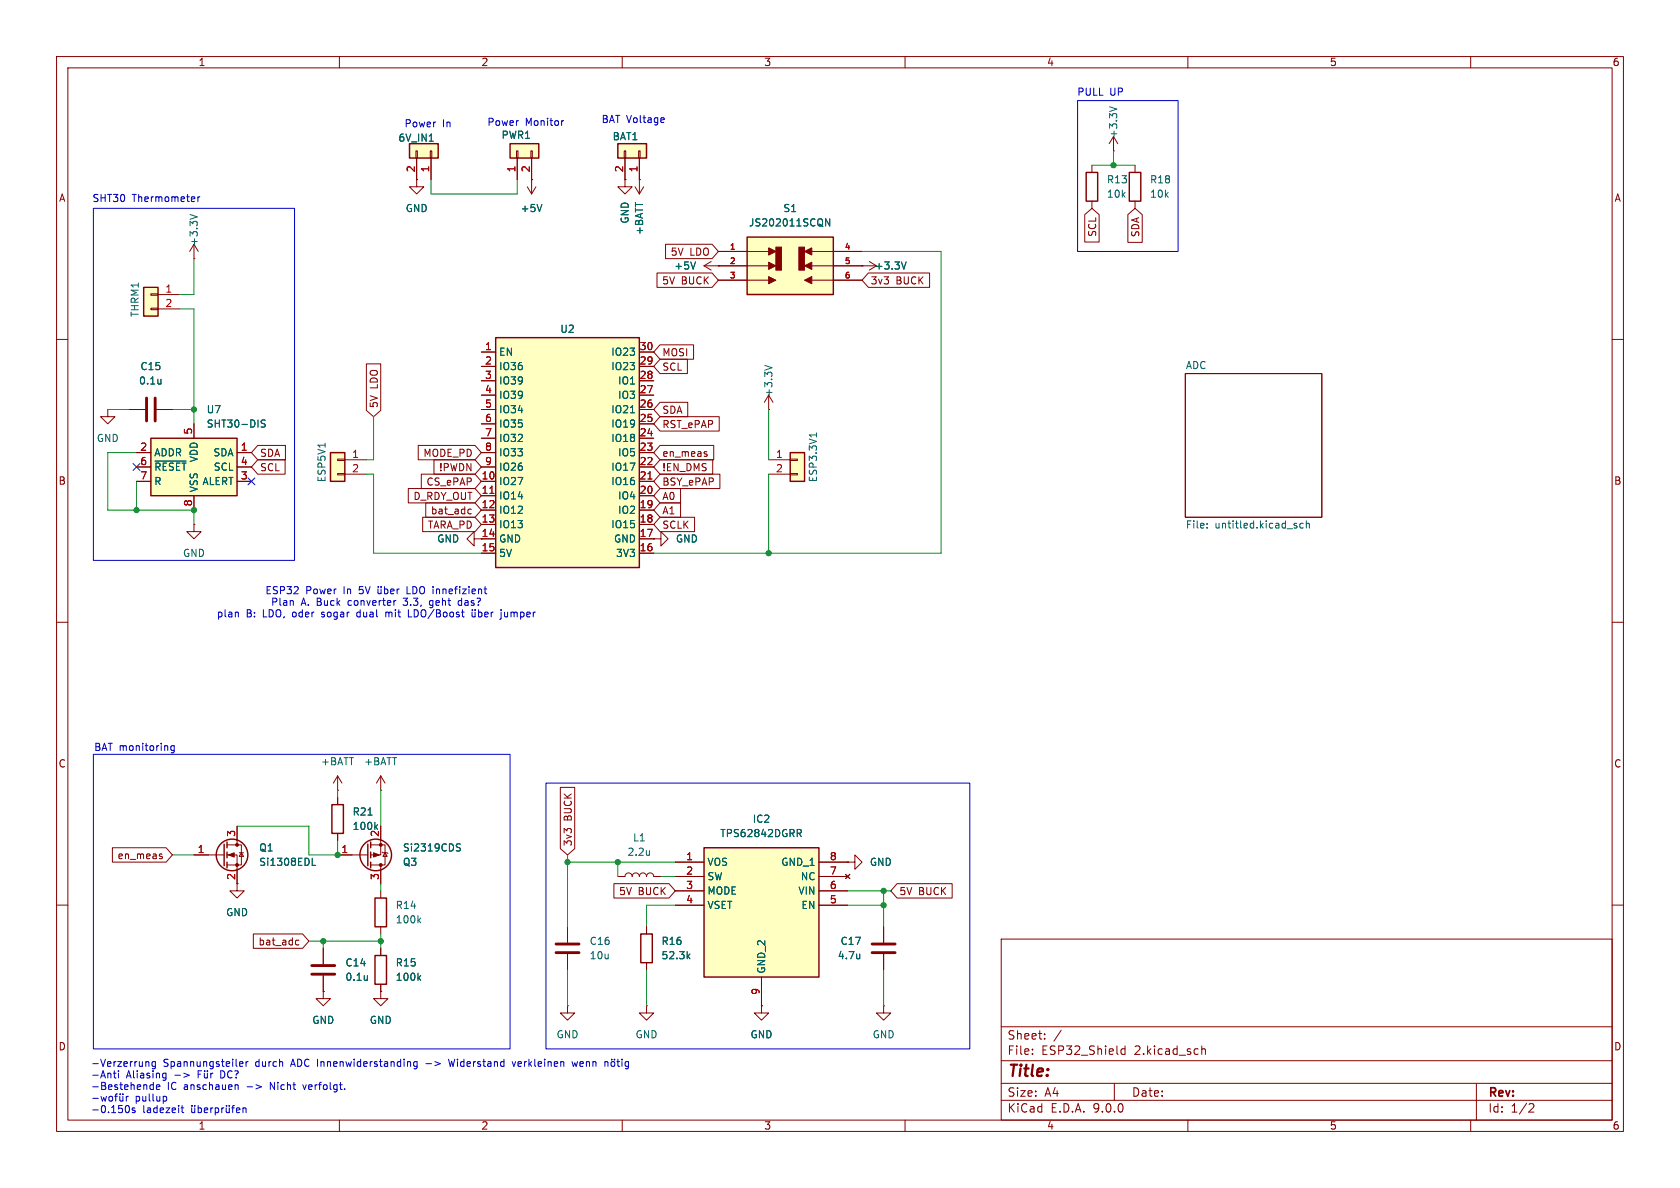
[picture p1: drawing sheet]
<svg xmlns="http://www.w3.org/2000/svg" width="297mm" height="210mm" viewBox="0 0 297 210" stroke-linecap="round" stroke-linejoin="round" font-family="sans-serif">
<g fill="none" stroke="#840000" stroke-width=".18">
<path d="M10 10h277v190h-277zM12 12h273v186h-273zM60 10v2M110 10v2M160 10v2M210 10v2M260 10v2M193 29.2v1.3M193 35.6v1.2M10 60h2M209.5 66h24.2v25.4h-24.2zM285 60h2"/>
<path d="M10 110h2M285 110h2M10 160h2M156.2 163.8v2.8M156.2 168.7v2.8M177 166h108v32h-108zM285 160h2M60 198v2M110 198v2M160 198v2M177 194.5h108M177 191.5h108"/>
<path d="M177 187.5h108M177 181.5h108M182.5 186.3v.1M182.5 185.5v.1M184.7 183.6v.1M184.7 182.8v.1M187.6 182.1l-1.3 2M197 191.5v3M198.9 184.9v1.5M198.9 185.5l-.4-.1-.3 .3v.4l.1 .2h.6M210 198v2M212.5 185.5l.2-.1 .3 .1 .1 .9"/>
<path d="M212.5 184.9v1.5M260 198v2M261 191.5v6.5M270.5 195.1l.5 .1 .2 .3-1 1.1h1"/>
</g>
<path d="M213.4 93.2v.1M213.4 92.6v.1M230.4 92.6l-.4-.1-.2 .2 .1 .6h.5M230.9 92.6l.2-.1 .3 .1 .1 .7M230.9 92.1v1.2M152 168.6v.9M152 169.4h-.1" fill="none" stroke="#006464" stroke-width=".18"/>
<path d="M192 30.5h2.1v5.1h-2.1z" fill="none" stroke="#840000" stroke-width=".25"/>
<path d="M154.2 168.4h4M154.2 166.9h4" fill="none" stroke="#840000" stroke-width=".51"/>
<path d="M124.5 149.9h20.3v22.8h-20.3z" fill="#ffffc2"/>
<path d="M124.5 149.9h20.3v22.8h-20.3z" fill="none" stroke="#840000" stroke-width=".25"/>
<g fill="none" stroke="#840000" stroke-width=".18">
<path d="M152.4 47h.1M152.4 47h2.5M153.7 46.2l1.2 .8M154.9 47l-1.2 .8M59.7 139.7h.1M59.7 137.2l-.8 1.2M59.7 137.2l.8 1.2M59.7 137.2v2.5M119.4 152.4h5.1M119.4 154.9h5.1M119.4 157.5h5.1M144.8 152.4h5.1"/>
<path d="M144.8 154.9h5.1M144.8 157.5h5.1M149.5 154.6l.7 .7M150.2 154.6l-.7 .7M119.4 160h5.1M134.6 172.7v5.1M144.8 160h5.1"/>
</g>
<path d="M160.2 46.3l-.4 1.3M140.9 146.6h.5l.3 .3-.2 .3-.6 .1M141.2 147.3l.5 .6" fill="none" stroke="#006464" stroke-width=".18"/>
<path d="M139.7 80h2.5v5.1h-2.5z" fill="#ffffc2"/>
<path d="M139.7 80h2.5v5.1h-2.5z" fill="none" stroke="#840000" stroke-width=".25"/>
<g fill="none" stroke="#840000" stroke-width=".18">
<path d="M124.5 47l1.2 .8M124.5 47h2.5M125.7 46.2l-1.2 .8M127 47h.1M135.9 81.3h3.8M135.9 83.8h3.8M139.7 81.2h1.3v.2h-1.3zM139.7 83.7h1.3v.2h-1.3zM100.3 177.8v1.3h1.3l-1.3 1.2-1.2-1.2h1.2M100.3 177.8h.1M100.3 163.8v2.8M100.3 168.7v2.8"/>
<path d="M156.2 177.8v1.3h1.3l-1.3 1.2-1.3-1.2h1.3M156.2 177.8h.1"/>
</g>
<path d="M123 46.3l-.5 1.3M144.3 76.5v.7M144.3 76.9h-1.2l.2 .1" fill="none" stroke="#006464" stroke-width=".18"/>
<path d="M98.3 168.4h4.1M98.3 166.9h4.1" fill="none" stroke="#840000" stroke-width=".51"/>
<path d="M132.1 41.9h15.2v10.2h-15.2z" fill="#ffffc2"/>
<g fill="none" stroke="#840000" stroke-width=".18">
<path d="M127 44.5h8.9M127 47h8.9M127 49.5h8.9M143.5 44.5h8.9M143.5 47h8.9M143.5 49.5h8.9M67.3 139.7h.1M67.3 137.2l-.8 1.2M67.3 137.2l.8 1.2M67.3 137.2v2.5M109.2 154.9h1.3a.64 .64 0 0 1 .6-.6 .64 .64 0 0 1 .7 .6 .64 .64 0 0 1 .6-.6 .64 .64 0 0 1 .6 .6 .64 .64 0 0 1 .7-.6 .64 .64 0 0 1 .6 .6 .64 .64 0 0 1 .6-.6 .64 .64 0 0 1 .7 .6h1.2M114.3 177.8v1.3h1.3l-1.3 1.2-1.3-1.2h1.3"/>
<path d="M114.3 177.8h.1M114.3 163.8v1.3M114.3 170.2v1.3M134.6 177.8v1.3h1.3l-1.3 1.2-1.3-1.2h1.3M134.6 177.8h.1"/>
</g>
<path d="M132.1 41.9h15.2v10.2h-15.2zM113.3 165.1h2v5.1h-2z" fill="none" stroke="#840000" stroke-width=".25"/>
<g fill="#840000" stroke="#840000" stroke-width=".18">
<path d="M135.9 43.8l1.3 .7-1.3 .6z"/>
<path d="M135.9 46.4l1.3 .6-1.3 .6z"/>
<path d="M135.9 48.9l1.3 .6-1.3 .7z"/>
<path d="M137.2 43.7h1v4.1h-1z"/>
<path d="M141.2 43.7h1v4.1h-1z"/>
<path d="M142.2 44.5l1.3-.7v1.3z"/>
<path d="M142.2 47l1.3-.6v1.2z"/>
<path d="M142.2 49.5l1.3-.6v1.3z"/>
</g>
<path d="M146.7 38.7v1.2l-.7-1.2v1.2M114.8 150.4v.8M114.8 151.1h.1M121.6 169l.4 .5M122 168.6l-.5 .5" fill="none" stroke="#006464" stroke-width=".18"/>
<path d="M58.4 80h2.6v5.1h-2.6z" fill="#ffffc2"/>
<path d="M58.4 80h2.6v5.1h-2.6z" fill="none" stroke="#840000" stroke-width=".25"/>
<path d="M135.9 72.4h.1M135.9 69.9l-.8 1.2M135.9 69.9l.8 1.2M135.9 69.9v2.5M59.7 81.2h1.3v.2h-1.3zM59.7 83.7h1.3v.2h-1.3zM61 81.3h3.8M61 83.8h3.8" fill="none" stroke="#840000" stroke-width=".18"/>
<path d="M57.5 78.3v.8M135.2 64.6l1.3 .4" fill="none" stroke="#006464" stroke-width=".18"/>
<path d="M87.6 59.7h25.4v40.6h-25.4z" fill="#ffffc2"/>
<g fill="none" stroke="#840000" stroke-width=".25">
<path d="M87.6 59.7h25.4v40.6h-25.4zM58.7 142.2h2v5.1h-2zM65 149.2v3.8M65.5 148.8v1.1M65.5 150.6v1M65.5 152.4v1"/>
<circle cx="66.4" cy="151.1" r="2.79"/>
</g>
<g fill="none" stroke="#840000" stroke-width=".18">
<path d="M85.1 62.2h2.5M85.1 64.8h2.5M85.1 67.3h2.5M85.1 69.9h2.5M85.1 72.4h2.5M85.1 74.9h2.5M85.1 77.5h2.5M113 62.2h2.6M113 64.8h2.6M113 67.3h2.6M113 69.9h2.6M113 72.4h2.6"/>
<path d="M113 74.9h2.6M113 77.5h2.6M85.1 80h2.5M85.1 82.6h2.5M85.1 85.1h2.5M85.1 87.6h2.5M85.1 90.2h2.5M85.1 92.7h2.5M85.1 95.3h2.5M85.1 97.8h2.5M113 80h2.6M113 82.6h2.6"/>
<path d="M113 85.1h2.6M113 87.6h2.6M113 90.2h2.6M113 92.7h2.6M113 95.3h2.6M113 97.8h2.6M59.7 141v1.2M59.7 147.3v1.3M59.7 151.1h5.3M65.5 149.4h2.6v3.5h-2.6M67.3 146.1v5h-1.8M67.3 152.9v3.3"/>
<path d="M67.6 150.6l.1 .1h.8l.1 .2M68.1 150.7l.4 .7h-.8z"/>
</g>
<path d="M86.6 87.2h.7M114.5 84.7h.8" fill="none" stroke="#a90000" stroke-width=".18"/>
<path d="M111.5 73h.7M65.1 144.1h.7M66.4 146.1l.4 .5M66.8 145.8l-.5 .5M80.8 149.7l.5 .2 .1 .2-.1 .3h-.5M80.8 149.2h.6" fill="none" stroke="#006464" stroke-width=".18"/>
<g fill="#840000" stroke="#840000" stroke-width=".18">
<path d="M66 150.7l1.1 .4-1.1 .4z"/>
<circle cx="67.3" cy="152.9" r=".25"/>
<circle cx="67.3" cy="149.4" r=".25"/>
</g>
<path d="M72.4 25.4h5.1v2.5h-5.1z" fill="#ffffc2"/>
<path d="M72.4 25.4h5.1v2.5h-5.1z" fill="none" stroke="#840000" stroke-width=".25"/>
<path d="M73.5 26.7h.3v1.2h-.3zM73.7 31.8v1.2h1.2l-1.2 1.3-1.3-1.3h1.3M73.7 31.8h.1M73.7 27.9v3.9M76.1 26.7h.2v1.2h-.2zM76.2 27.9v3.9M110.5 31.8v1.2h1.3l-1.3 1.3-1.3-1.3h1.3M110.5 31.8h.1M112.3 33l.7 1.3M113 31.8h.1M113 31.8v2.5M113.8 33l-.8 1.3" fill="none" stroke="#840000" stroke-width=".18"/>
<path d="M75.9 25h.7" fill="none" stroke="#006464" stroke-width=".18"/>
<path d="M109.2 25.4h5.1v2.5h-5.1z" fill="#ffffc2"/>
<path d="M109.2 25.4h5.1v2.5h-5.1zM66.3 158.8h2v5h-2z" fill="none" stroke="#840000" stroke-width=".25"/>
<g fill="none" stroke="#840000" stroke-width=".18">
<path d="M93.2 33l.8 1.3M94 31.8h.1M94 31.8v2.5M94.7 33l-.7 1.3M110.4 26.7h.2v1.2h-.2zM110.5 27.9v3.9M112.9 26.7h.3v1.2h-.3zM113 27.9v3.9M34.3 45.7h.1M34.3 43.2l-.8 1.3M34.3 43.2l.8 1.3M34.3 43.2v2.5"/>
<path d="M115.6 95.3h1.2v-1.3l1.3 1.3-1.3 1.2v-1.2M115.6 95.3h.1M67.3 157.5v1.3M57.1 167.6v2.8M57.1 172.5v2.8M67.3 163.8v1.3"/>
</g>
<path d="M33.6 37.9l1.3 .4M95.8 36.1l-.4 1.3M64.9 172.5v.8M64.9 173.2h.1M74 162.7l.4 .4M74.4 162.3l-.5 .5" fill="none" stroke="#006464" stroke-width=".18"/>
<path d="M55.1 172.2h4.1M55.1 170.7h4.1" fill="none" stroke="#840000" stroke-width=".51"/>
<path d="M90.2 25.4h5v2.5h-5z" fill="#ffffc2"/>
<path d="M90.2 25.4h5v2.5h-5zM199.6 30.5h2.1v5.1h-2.1z" fill="none" stroke="#840000" stroke-width=".25"/>
<g fill="none" stroke="#840000" stroke-width=".18">
<path d="M91.3 26.7h.3v1.2h-.3zM91.4 27.9v3.9M93.9 26.7h.2v1.2h-.2zM94 27.9v3.9M196.8 26.7h.1M196.8 24.1l-.7 1.3M196.8 24.1l.8 1.3M196.8 24.1v2.6M200.7 29.2v1.3M200.7 35.6v1.2M19 72.4v1.3h1.3l-1.3 1.2-1.2-1.2h1.2M19 72.4h.1"/>
<path d="M22.9 72.4h2.8M27.7 72.4h2.8M34.3 92.7v1.3h1.3l-1.3 1.3-1.3-1.3h1.3M34.3 92.7h.1M83.8 95.3v-1.3l-1.3 1.3 1.3 1.2v-1.2h1.3M57.1 175.3v1.2h1.3l-1.3 1.3-1.2-1.3h1.2M57.1 175.3h.1M67.3 175.3v1.2h1.3l-1.3 1.3-1.3-1.3h1.3M67.3 175.3h.1"/>
</g>
<path d="M196.2 18.9l1.2 .4M28.5 67v.9M28.5 67.8h-.1" fill="none" stroke="#006464" stroke-width=".18"/>
<path d="M25.9 70.4v4M27.4 70.4v4" fill="none" stroke="#840000" stroke-width=".51"/>
<path d="M25.4 50.8h2.5v5.1h-2.5z" fill="#ffffc2"/>
<path d="M25.4 50.8h2.5v5.1h-2.5zM66.3 168.9h2v5.1h-2z" fill="none" stroke="#840000" stroke-width=".25"/>
<path d="M26.7 51.9h1.2v.3h-1.2zM26.7 54.5h1.2v.2h-1.2zM27.9 52.1h3.8M27.9 54.6h3.8M67.3 167.6v1.3M67.3 174v1.3" fill="none" stroke="#840000" stroke-width=".18"/>
<path d="M74 172.8l.4 .5M74.4 172.5l-.5 .4" fill="none" stroke="#006464" stroke-width=".18"/>
<path d="M26.7 77.5h15.2v10.1h-15.2z" fill="#ffffc2"/>
<g fill="none" stroke="#840000" stroke-width=".25">
<path d="M26.7 77.5h15.2v10.1h-15.2zM39.6 149.2v3.8M40.1 148.8v1.1M40.1 150.6v1M40.1 152.4v1"/>
<circle cx="41" cy="151.1" r="2.79"/>
</g>
<g fill="none" stroke="#840000" stroke-width=".18">
<path d="M73.7 31.8h.1M73.7 27.9v3.9M76.2 27.9v3.9M91.4 27.9v3.9M94 31.8h.1M94 27.9v3.9M110.5 31.8h.1M110.5 27.9v3.9M113 31.8h.1M113 27.9v3.9M191.8 37.9l1.2-1.1 1.3 1.1v4.9h-2.5zM199.4 37.9l1.3-1.1 1.2 1.1v4.9h-2.5z"/>
<path d="M116.1 48.3h9.8l1.1 1.2-1.1 1.3h-9.8zM117.7 43.2h8.2l1.1 1.3-1.1 1.2h-8.2zM127 47h.1M127 44.5h5.1M127 47h5.1M127 49.5h5.1M147.3 44.5h5.1M147.3 47h5.1M147.3 49.5h5.1M152.4 47h.1M153.5 48.3h10.8v2.5h-10.8l-1.1-1.3zM22.9 72.4h2.8"/>
<path d="M27.7 72.4h2.8M34.3 74.9v2.6M45.6 78.7h4.9v2.6h-4.9l-1.2-1.3zM64.8 64.3h2.5v8.2l-1.3 1.2-1.2-1.2zM73.9 78.7h10.1l1.1 1.3-1.1 1.3h-10.1zM85.1 72.4h2.5M85.1 62.2h2.5M85.1 64.8h2.5M85.1 67.3h2.5M85.1 69.9h2.5M85.1 74.9h2.5M85.1 77.5h2.5"/>
<path d="M113 72.4h2.6M113 62.2h2.6M113 64.8h2.6M113 67.3h2.6M113 69.9h2.6M113 74.9h2.6M113 77.5h2.6M116.7 78.7h9.5v2.6h-9.5l-1.1-1.3zM116.7 63.5h4.8v2.5h-4.8l-1.1-1.2zM116.7 61h5.9v2.5h-5.9l-1.1-1.3zM116.7 73.7h10.4v2.5h-10.4l-1.1-1.3zM116.7 71.1h4.9v2.6h-4.9l-1.1-1.3z"/>
<path d="M124.7 79.8l.3 .1M24.1 80h2.6M24.1 82.6h2.6M24.1 85.1h2.6M34.3 87.6v2.6M41.9 80h2.5M41.9 82.6h2.5M41.9 85.1h2.5M45.6 81.3h4.8v2.5h-4.8l-1.2-1.2zM72.2 86.4h11.8l1.1 1.2-1.1 1.3h-11.8zM74.5 83.8h9.5l1.1 1.3-1.1 1.3h-9.5zM74.7 91.4h9.3l1.1 1.3-1.1 1.3h-9.3z"/>
<path d="M75.3 88.9h8.7l1.1 1.3-1.1 1.2h-8.7zM76.7 81.3h7.3l1.1 1.3-1.1 1.2h-7.3zM83 90l.3 .1M83.3 90.8h-.3M85.1 80h2.5M85.1 82.6h2.5M85.1 85.1h2.5M85.1 87.6h2.5M85.1 90.2h2.5M85.1 92.7h2.5M85.1 95.3h2.5M85.1 97.8h2.5"/>
<path d="M113 80h2.6M113 82.6h2.6M113 85.1h2.6M113 87.6h2.6M113 90.2h2.6M113 92.7h2.6M113 95.3h2.6M113 97.8h2.6M115.6 95.3h.1M116.7 91.4h6.1v2.6h-6.1l-1.1-1.3zM116.7 88.9h3.6v2.5h-3.6l-1.1-1.2zM116.7 81.3h9.3v2.5h-9.3l-1.1-1.2z"/>
<path d="M116.7 86.4h3.6v2.5h-3.6l-1.1-1.3zM116.7 83.8h10.6v2.6h-10.6l-1.1-1.3zM124.7 80.3h.3v.2l-.2 .2h-.2M99.1 139.2h2.5v10.8l-1.3 1.1-1.2-1.1zM19.9 149.9h9.5l1.1 1.2-1.1 1.3h-9.5zM28.3 151.4h.3l.1 .2-.2 .2h-.2M28.3 151h.3M34.3 151.1h5.3M40.1 149.4h2.6v3.5h-2.6M40.1 151.1h1.8v6.4h1.3l-1.3 1.3-1.3-1.3h1.3M41.9 146.1v3.3M42.3 150.7h.8"/>
<path d="M42.7 150.7l.4 .7h-.8zM59.7 151.1h2.5M59.7 141v1.2M59.7 147.3v1.3M67.3 146.1v2.5M67.3 153.7v2.5M108.5 156.2h9.8l1.1 1.3-1.1 1.3h-9.8zM119.4 152.4h5.1M119.4 154.9h5.1M119.4 157.5h5.1M144.8 152.4h5.1M144.8 154.9h5.1"/>
<path d="M144.8 157.5h5.1M149.5 154.6l.7 .7M149.9 152.4h1.2v-1.3l1.3 1.3-1.3 1.3v-1.3M149.9 152.4h.1M150.2 154.6l-.7 .7M158.6 156.2h9.7v2.6h-9.7l-1.1-1.3zM44.8 165.1h8.7l1.1 1.3-1.1 1.2h-8.7zM52.5 166.2l.3 .1M52.8 167h-.3M57.1 175.3h.1M57.1 167.6v2.8M57.1 172.5v2.8"/>
<path d="M67.3 175.3h.1M67.3 167.6v1.3M67.3 174v1.3M114.3 163.8v1.3M114.3 170.2v1.3M119.4 160h5.1M134.6 177.8h.1M134.6 172.7v5.1M144.8 160h5.1M156.2 163.8v2.8M156.2 168.7v2.8"/>
</g>
<g fill="none" stroke="#006464" stroke-width=".18">
<path d="M75.9 25h.7M95.8 36.1l-.4 1.3M146.7 38.7v1.2l-.7-1.2v1.2M123 46.3l-.5 1.3M160.2 46.3l-.4 1.3M28.5 67v.9M28.5 67.8h-.1M46.9 74.3l-.5-.1-.2 .2v.3l.6 .3 .1 .3-.3 .2-.4-.1M111.5 73h.7M27.4 81.5h5.5M55.2 153h.6M65.1 144.1h.7"/>
<path d="M66.4 146.1l.4 .5M66.8 145.8l-.5 .5M80.8 149.7l.5 .2 .1 .2-.1 .3h-.5M80.8 149.2h.6M140.9 146.6h.5l.3 .3-.2 .3-.6 .1M141.2 147.3l.5 .6M64.9 172.5v.8M64.9 173.2h.1M74 172.8l.4 .5M74.4 172.5l-.5 .4M121.6 169l.4 .5M122 168.6l-.5 .5"/>
<path d="M152 168.6v.9M152 169.4h-.1"/>
</g>
<g fill="#840000" stroke="#840000" stroke-width=".18">
<path d="M40.4 151.1l1-.4v.8z"/>
<circle cx="41.9" cy="149.4" r=".25"/>
<circle cx="41.9" cy="152.9" r=".25"/>
</g>
<g fill="none" stroke="#009600" stroke-width=".18">
<path d="M76.2 31.8v2.5h15.2v-2.5M193 29.2h7.7M196.8 26.7v2.5M31.7 54.6h2.6v20.3M34.3 45.7v6.4h-2.6M152.4 44.5h14v53.3h-50.8M19 72.4h3.9M30.5 72.4h3.8M66 73.7v7.6h-1.2M135.9 72.4v8.9M24.1 80h-5.1v10.2h15.3v2.5M24.1 85.1v5.1"/>
<path d="M64.8 83.8h1.2v14h19.1M135.9 83.8v14M59.7 139.7v1.3M67.3 139.7v6.4M30.5 151.1h3.8M41.9 146.1h12.7v5h5.1v-2.5M67.3 156.2v1.3M100.3 152.4h19.1M100.3 151.1v12.7M109.2 152.4v2.5M116.8 154.9h2.6M149.9 157.5h7.6"/>
<path d="M156.2 157.5v6.3M54.6 166.4h12.7M57.1 166.4v1.2M67.3 165.1v2.5M100.3 171.5v6.3M114.3 171.5v6.3M119.4 160h-5.1v3.8M149.9 160h6.3M156.2 171.5v6.3"/>
</g>
<path d="M23.5 81.9l1.2 1.3M24.7 81.9l-1.2 1.3M43.8 84.5l1.3 1.2M45.1 84.5l-1.3 1.2" fill="none" stroke="#000084" stroke-width=".18"/>
<g fill="none" stroke="#0000c2" stroke-width=".18">
<path d="M190.5 17.8h17.8v26.7h-17.8zM16.5 36.8h35.6v62.3h-35.6zM35 34.8v.8M35.3 34.8l-.3 .2M99.6 21.3l-.3 .1M117.2 20.8l.2 .3-.6 .1M117.4 21.6l-.2 .1M42 108.2l.1 .2v.7M63.2 108.3l-.1 .1 .1 .6M66.8 104.1l.1 .8 .3 .1 .2-.2M66.9 103.7v.1M67.4 103.7v.1"/>
<path d="M67.4 104.1v.9M68 104.2l.3-.1 .3 .3-.1 .5h-.5M68 103.7v1.3M68.2 108.2v.9M68.6 108.2l-.4 .1M69.1 104.5l.6-.1-.1-.2-.4-.1-.1 .2v.6h.5M70 106.2h-.2M70.2 104.1v.9M70.6 104.1l-.4 .3M72 103.7v1.3h.6M72.2 107.8v1.3h.6M76 107.4h.1"/>
<path d="M76.2 106.2l-.3 .2v.4l.3 .2M81.5 106.2h-.4l-.1 .2 .1 .5 .4 .1M83.5 108.2v.8l.3 .1 .2-.2M84 108.2v.9M84.6 108.3l.4-.1 .2 .2-.1 .6h-.5M84.6 107.8v1.3M85.6 104.1h.5M85.7 108.6l.6-.1-.1-.2-.3-.1-.2 .2v.6h.5M85.8 104.9l.3 .1M86.8 108.2v.9M87.2 108.2l-.4 .2M88.6 107.8v.1"/>
<path d="M88.6 108.2v1.1l-.3 .2M89.2 108.2v.7l.2 .2M16.5 133.4h73.7v52h-73.7zM30.8 131.8v1l-.2 .3-.3-.1M30.8 131.9l-.4-.1-.2 .3 .1 .5h.5M96.5 138.4h74.9v47h-74.9zM16.4 194.2h1M17.9 193.8l.2 .8 .2-.6 .3 .6 .2-.8M19.3 193.9l.2-.1 .4 .1v.5l-.1 .2h-.3l-.2-.1zM20.2 189.3v1.1l.3 .2M20.3 193.8h.5M20.5 193.4v1.2"/>
<path d="M20.9 189.7v.9M21.2 193.8v.8h.3l.2-.1M21.7 193.8v.8M22.3 193.8v.8M22.5 195.4a.68 .68 0 0 1 .4 .7 .68 .68 0 0 1-.4 .6M22.7 193.8l-.4 .2M23.4 195.9v.3l.4 .1 .1 .2-.2 .2-.3-.1M25.8 187.7h.5v.8M26.6 192.5l.1 .1 .4-.1M26.6 191.8v.1M27.1 191.3v1.3M27.5 187.7h-.4l-.2 .2 .1 .6h.5"/>
<path d="M27.5 187.7v1l-.3 .2h-.3M27.7 191.8v.7h.5M28.2 191.8l.1 .3-.6 .1M29 193.8l.3 .1 .2 .1-.1 .5-.4 .1M29.3 190.5l-.3 .1M29.3 189.7v1l-.1 .2-.3 .1M32 195.8h.5M32.2 195.4v1.1l.3 .2M32.5 189.7l1 .4-1 .3M33.9 195.8v.8l.3 .1 .2-.1M33.9 195.4v.1M34.4 195.4v.1"/>
<path d="M34.4 195.8v.9M35 195.4v1.3M35 195.9l.4-.1 .2 .3-.1 .5h-.5M35 189.9h.5M35 189.3v1.3M36.1 196.3l.6-.2v-.2l-.4-.1-.2 .2 .1 .6h.5M36.1 189.7l.1 .8 .3 .1 .2-.2M36.7 189.7v.9M37.3 195.8v.9M37.3 189.7v.9M37.4 189.8l-.1 .2M37.6 195.8l-.3 .3"/>
<path d="M38.1 195.9l.3-.1 .3 .3-.2 .5h-.4M38.1 195.8v1.3M39.2 195.8v.9M39.6 195.8l-.4 .3M40 195.8l.1 .8 .3 .1 .1-.1M40.1 195.4v.1M40.5 195.4v.1M40.5 195.8v.9M41 195.8h.4M41.4 195.4l-.3 .2v1.1M41.7 191.8l.4 .1v.7M41.8 196.3l.6-.2-.1-.2-.3-.1-.2 .2 .1 .6h.4"/>
<path d="M42.3 188.1l.7-.1-.1-.3h-.4l-.2 .1 .1 .7h.5M43 195.8v.9M43 196l.1-.2 .3 .1 .1 .8M43.5 187.7v.8M43.7 192.1h.9M43.9 187.7l-.4 .2M45.3 191.8l.9 .3-.9 .4M53.5 191.8l.3 .8M72.2 187.7l.4 .1v.7M73.7 187.7h-.3l-.3 .2 .2 .6h.4M73.7 187.7v1l-.2 .2h-.3M75.3 188h1"/>
<path d="M79.3 187.2l.3 1.3 .2-.9M90.5 187.7l.3 .8 .4-.8M101.1 187.7l.3 .8 .2-.6 .3 .6 .2-.8M107.1 187.7l.4 .1v.7M108.1 187.7h.3l.3 .2v.4l-.3 .2h-.3l-.1-.2zM108.1 187.2v.2M108.6 187.2v.2M109.1 187.7h.4M109.2 187.2v1.1l.3 .2M110 187.2v.2M110 187.7v.8M111.1 187.7h-.4l-.2 .2 .1 .6h.5"/>
<path d="M111.1 187.7v1l-.2 .2h-.3"/>
</g>
<path d="M86.6 87.2h.7M114.5 84.7h.8" fill="none" stroke="#a90000" stroke-width=".18"/>
<g fill="#009600" stroke="#009600" stroke-width=".18">
<circle cx="196.8" cy="29.2" r=".46"/>
<circle cx="57.1" cy="166.4" r=".46"/>
<circle cx="100.3" cy="152.4" r=".46"/>
<circle cx="109.2" cy="152.4" r=".46"/>
<circle cx="67.3" cy="166.4" r=".46"/>
<circle cx="59.7" cy="151.1" r=".46"/>
<circle cx="34.3" cy="90.2" r=".46"/>
<circle cx="24.1" cy="90.2" r=".46"/>
<circle cx="34.3" cy="72.4" r=".46"/>
<circle cx="135.9" cy="97.8" r=".46"/>
<circle cx="156.2" cy="160" r=".46"/>
<circle cx="156.2" cy="157.5" r=".46"/>
</g>
<text font-size="2.8" fill="#840000" x="178" y="190.9">Title:</text>
<g font-size="2.1" fill="#840000">
<text x="178" y="184">Sheet:</text>
<text x="178" y="186.7">File:</text>
<text x="184.1" y="186.7">ESP32_Shield</text>
<text x="200.6" y="186.7">2.kicad_sch</text>
<text x="178" y="196.9">KiCad</text>
<text x="178" y="194.1">Size:</text>
<text x="184.7" y="194.1">A4</text>
<text x="185.7" y="196.9">E.D.A.</text>
<text x="193.3" y="196.9">9.0.0</text>
<text x="200" y="194.1">Date:</text>
<text x="263" y="194.3">Rev:</text>
<text x="263" y="196.9">Id:</text>
<text x="267.1" y="196.9">1/2</text>
</g>
<g font-size="1.8" fill="#840000">
<text x="35" y="11.9">1</text>
<text x="85" y="11.9">2</text>
<text x="135" y="11.9">3</text>
<text x="185" y="11.9">4</text>
<text x="235" y="11.9">5</text>
<text x="285" y="11.9">6</text>
<text x="10.3" y="35.9">A</text>
<text x="285.3" y="35.9">A</text>
<text x="194" y="42" transform="rotate(-90 194 42)">SCL</text>
<text x="118.5" y="45.4">5V</text>
<text x="121.9" y="45.4">LDO</text>
<text x="201.6" y="42" transform="rotate(-90 201.6 42)">SDA</text>
<text x="117" y="50.5">5V</text>
<text x="120.4" y="50.5">BUCK</text>
<text x="153.8" y="50.5">3v3</text>
<text x="158.4" y="50.5">BUCK</text>
<text x="117" y="65.7">SCL</text>
<text x="117" y="63.2">MOSI</text>
<text x="67" y="68.8" transform="rotate(-90 67 68.8)">LDO</text>
<text x="67" y="72.2" transform="rotate(-90 67 72.2)">5V</text>
<text x="117" y="75.9">RST_ePAP</text>
<text x="117" y="73.3">SDA</text>
<text x="45.9" y="81">SDA</text>
<text x="45.9" y="83.5">SCL</text>
<text x="74.7" y="81">MODE_PD</text>
<text x="77.5" y="83.5">!PWDN</text>
<text x="117" y="81">en_meas</text>
<text x="117" y="83.5">!EN_DMS</text>
<text x="10.3" y="85.9">B</text>
<text x="73" y="88.6">D_RDY_OUT</text>
<text x="75.3" y="86">CS_ePAP</text>
<text x="117" y="88.6">A0</text>
<text x="117" y="86">BSY_ePAP</text>
<text x="285.3" y="85.9">B</text>
<text x="75.5" y="93.7">TARA_PD</text>
<text x="76.1" y="91.1">bat_adc</text>
<text x="117" y="93.7">SCLK</text>
<text x="117" y="91.1">A1</text>
<text x="10.3" y="135.9">C</text>
<text x="285.3" y="135.9">C</text>
<text x="101.3" y="149.7" transform="rotate(-90 101.3 149.7)">3v3</text>
<text x="101.3" y="145.1" transform="rotate(-90 101.3 145.1)">BUCK</text>
<text x="20.7" y="152.1">en_meas</text>
<text x="41.7" y="155.6" transform="rotate(-90 41.7 155.6)">2</text>
<text x="109.3" y="158.4">5V</text>
<text x="112.8" y="158.4">BUCK</text>
<text x="158.9" y="158.4">5V</text>
<text x="162.4" y="158.4">BUCK</text>
<text x="45.6" y="167.3">bat_adc</text>
<text x="10.3" y="185.9">D</text>
<text x="285.3" y="185.9">D</text>
<text x="35" y="199.9">1</text>
<text x="85" y="199.9">2</text>
<text x="135" y="199.9">3</text>
<text x="185" y="199.9">4</text>
<text x="235" y="199.9">5</text>
<text x="285" y="199.9">6</text>
</g>
<g font-size="1.8" fill="#0000c2">
<text x="190.3" y="17.1">PULL</text>
<text x="196.2" y="17.1">UP</text>
<text x="71.4" y="22.7">Power</text>
<text x="78.2" y="22.7">In</text>
<text x="86.1" y="22.5">Power</text>
<text x="92.9" y="22.5">Monitor</text>
<text x="106.3" y="21.9">BAT Voltage</text>
<text x="16.3" y="35.9">SHT30</text>
<text x="23.3" y="35.9">Thermometer</text>
<text x="46.8" y="105.2">ESP32</text>
<text x="47.8" y="107.3">Plan</text>
<text x="53.2" y="107.3">A. Buck</text>
<text x="54" y="105.2">Power</text>
<text x="60.8" y="105.2">In</text>
<text x="61.8" y="107.3">converter</text>
<text x="63.8" y="105.2">5V</text>
<text x="71.8" y="107.3">3.3,</text>
<text x="72.6" y="105.2">LDO innefizient</text>
<text x="76.6" y="107.3">geht</text>
<text x="81.9" y="107.3">das?</text>
<text x="38.2" y="109.3">plan</text>
<text x="43.5" y="109.3">B:</text>
<text x="46.6" y="109.3">LDO,</text>
<text x="52" y="109.3">oder</text>
<text x="57.3" y="109.3">sogar</text>
<text x="63.7" y="109.3">dual</text>
<text x="69" y="109.3">mit</text>
<text x="73.2" y="109.3">LDO/Boost</text>
<text x="90" y="109.3">jumper</text>
<text x="16.5" y="132.9">BAT monitoring</text>
<text x="16" y="188.8">-Verzerrung</text>
<text x="16" y="190.8">-Anti</text>
<text x="22.3" y="190.8">Aliasing</text>
<text x="28.8" y="188.8">Spannungsteiler</text>
<text x="30.9" y="190.8">-&gt;</text>
<text x="39.4" y="190.8">DC?</text>
<text x="45.3" y="188.8">durch</text>
<text x="51.7" y="188.8">ADC Innenwiderstanding</text>
<text x="75.9" y="188.8">-&gt;</text>
<text x="80.2" y="188.8">Widerstand</text>
<text x="91.7" y="188.8">verkleinen</text>
<text x="102.5" y="188.8">wenn</text>
<text x="16" y="192.9">-Bestehende</text>
<text x="16" y="197">-0.150s</text>
<text x="23.9" y="194.9">pullup</text>
<text x="25.2" y="197">ladezeit</text>
<text x="29.6" y="192.9">IC</text>
<text x="32.6" y="192.9">anschauen</text>
<text x="48.2" y="192.9">Nicht</text>
<text x="54.3" y="192.9">verfolgt.</text>
</g>
<g font-size="1.8" fill="#006464">
<text x="70.3" y="25.2">6V_IN1</text>
<text x="88.6" y="24.7">PWR1</text>
<text x="108.2" y="25">BAT1</text>
<text x="197.7" y="24.5" transform="rotate(-90 197.7 24.5)">+3.3V</text>
<text x="195.6" y="35.2">10k</text>
<text x="195.6" y="32.6">R13</text>
<text x="203.2" y="35.2">10k</text>
<text x="203.2" y="32.6">R18</text>
<text x="71.6" y="37.7">GND</text>
<text x="91.9" y="37.7">+5V</text>
<text x="111.4" y="39.6" transform="rotate(-90 111.4 39.6)">GND</text>
<text x="113.9" y="41.6" transform="rotate(-90 113.9 41.6)">+BATT</text>
<text x="132.3" y="40.2">JS202011SCQN</text>
<text x="138.4" y="37.7">S1</text>
<text x="35.2" y="43.6" transform="rotate(-90 35.2 43.6)">+3.3V</text>
<text x="119.1" y="47.9">+5V</text>
<text x="154.5" y="47.9">+3.3V</text>
<text x="24.7" y="56.1" transform="rotate(-90 24.7 56.1)">THRM1</text>
<text x="99" y="59">U2</text>
<text x="24.7" y="65.6">C15</text>
<text x="88.1" y="63.1">EN</text>
<text x="88.1" y="65.6">IO36</text>
<text x="108" y="63.1">IO23</text>
<text x="108" y="65.6">IO23</text>
<text x="209.5" y="65.3">ADC</text>
<text x="24.5" y="68.2">0.1u</text>
<text x="88.1" y="68.2">IO39</text>
<text x="88.1" y="70.7">IO39</text>
<text x="109.2" y="68.2">IO1</text>
<text x="109.2" y="70.7">IO3</text>
<text x="136.8" y="70.3" transform="rotate(-90 136.8 70.3)">+3.3V</text>
<text x="36.4" y="75.8">SHT30-DIS</text>
<text x="36.4" y="73.3">U7</text>
<text x="88.1" y="73.3">IO34</text>
<text x="88.1" y="75.8">IO35</text>
<text x="108" y="73.3">IO21</text>
<text x="108" y="75.8">IO19</text>
<text x="17" y="78.3">GND</text>
<text x="27.2" y="80.9">ADDR</text>
<text x="27.2" y="83.4">~{RESET}</text>
<text x="35.2" y="81.8" transform="rotate(-90 35.2 81.8)">VDD</text>
<text x="37.6" y="80.9">SDA</text>
<text x="37.7" y="83.4">SCL</text>
<text x="88.1" y="78.3">IO32</text>
<text x="88.1" y="80.9">IO33</text>
<text x="88.1" y="83.4">IO26</text>
<text x="108" y="78.3">IO18</text>
<text x="108" y="83.4">IO17</text>
<text x="109.2" y="80.9">IO5</text>
<text x="27.2" y="86">R</text>
<text x="35.2" y="87.1" transform="rotate(-90 35.2 87.1)">VSS</text>
<text x="35.7" y="86">ALERT</text>
<text x="57.8" y="85.3" transform="rotate(-90 57.8 85.3)">ESP5V1</text>
<text x="88.1" y="86">IO27</text>
<text x="88.1" y="88.5">IO14</text>
<text x="108" y="86">IO16</text>
<text x="109.2" y="88.5">IO4</text>
<text x="144.6" y="85.3" transform="rotate(-90 144.6 85.3)">ESP3.3V1</text>
<text x="88.1" y="91">IO12</text>
<text x="88.1" y="93.6">IO13</text>
<text x="108" y="93.6">IO15</text>
<text x="109.2" y="91">IO2</text>
<text x="209.5" y="93.8">File:</text>
<text x="214.8" y="93.8">untitled.kicad_sch</text>
<text x="32.3" y="98.7">GND</text>
<text x="77.2" y="96.1">GND</text>
<text x="88.1" y="96.1">GND</text>
<text x="88.1" y="98.7">5V</text>
<text x="108.4" y="96.1">GND</text>
<text x="108.8" y="98.7">3V3</text>
<text x="119.4" y="96.1">GND</text>
<text x="56.7" y="135.5">+BATT</text>
<text x="64.3" y="135.5">+BATT</text>
<text x="62.2" y="144.4">R21</text>
<text x="62.2" y="146.9">100k</text>
<text x="111.8" y="148.9">L1</text>
<text x="127.2" y="148.2">TPS62842DGRR</text>
<text x="133" y="145.6">IC2</text>
<text x="45.7" y="150.7">Q1</text>
<text x="45.7" y="153.3">Si1308EDL</text>
<text x="71.1" y="153.3">Q3</text>
<text x="71.1" y="150.7">Si2319CDS</text>
<text x="110.8" y="151.5">2.2u</text>
<text x="125" y="153.3">VOS</text>
<text x="125" y="155.8">SW</text>
<text x="138" y="153.3">GND_1</text>
<text x="141.5" y="155.8">NC</text>
<text x="153.7" y="153.3">GND</text>
<text x="69.9" y="160.9">R14</text>
<text x="125" y="158.3">MODE</text>
<text x="125" y="160.9">VSET</text>
<text x="141" y="158.3">VIN</text>
<text x="141.6" y="160.9">EN</text>
<text x="39.9" y="162.2">GND</text>
<text x="69.9" y="163.4">100k</text>
<text x="104.1" y="167.2">C16</text>
<text x="116.8" y="167.2">R16</text>
<text x="148.5" y="167.2">C17</text>
<text x="61" y="171">C14</text>
<text x="61" y="173.6">0.1u</text>
<text x="69.9" y="171">R15</text>
<text x="69.9" y="173.6">100k</text>
<text x="104.1" y="169.8">10u</text>
<text x="116.8" y="169.8">52.3k</text>
<text x="135.5" y="172.2" transform="rotate(-90 135.5 172.2)">GND_2</text>
<text x="148" y="169.8">4.7u</text>
<text x="55.1" y="181.2">GND</text>
<text x="65.3" y="181.2">GND</text>
<text x="98.3" y="183.7">GND</text>
<text x="112.3" y="183.7">GND</text>
<text x="132.6" y="183.7">GND</text>
<text x="154.2" y="183.7">GND</text>
</g>
<g font-size="1.8" fill="#a90000">
<text x="73.4" y="30.6" transform="rotate(-90 73.4 30.6)">2</text>
<text x="75.9" y="30.6" transform="rotate(-90 75.9 30.6)">1</text>
<text x="91.2" y="30.6" transform="rotate(-90 91.2 30.6)">1</text>
<text x="93.7" y="30.6" transform="rotate(-90 93.7 30.6)">2</text>
<text x="110.2" y="30.6" transform="rotate(-90 110.2 30.6)">2</text>
<text x="112.8" y="30.6" transform="rotate(-90 112.8 30.6)">1</text>
<text x="29.1" y="51.8">1</text>
<text x="29.1" y="54.4">2</text>
<text x="85.7" y="62">1</text>
<text x="85.7" y="64.5">2</text>
<text x="113" y="62">30</text>
<text x="113" y="64.5">29</text>
<text x="85.7" y="67.1">3</text>
<text x="85.7" y="69.6">4</text>
<text x="113" y="67.1">28</text>
<text x="113" y="69.6">27</text>
<text x="34" y="76.9" transform="rotate(-90 34 76.9)">5</text>
<text x="85.7" y="72.1">5</text>
<text x="85.7" y="74.7">6</text>
<text x="85.7" y="77.2">7</text>
<text x="113" y="72.1">26</text>
<text x="113" y="74.7">25</text>
<text x="113" y="77.2">24</text>
<text x="24.7" y="79.8">2</text>
<text x="24.7" y="82.3">6</text>
<text x="42.5" y="79.8">1</text>
<text x="42.5" y="82.3">4</text>
<text x="62.2" y="81">1</text>
<text x="62.2" y="83.6">2</text>
<text x="85.7" y="79.8">8</text>
<text x="85.7" y="82.3">9</text>
<text x="113" y="79.8">23</text>
<text x="113" y="82.3">22</text>
<text x="137.1" y="81">1</text>
<text x="137.1" y="83.6">2</text>
<text x="24.7" y="84.8">7</text>
<text x="34" y="89.6" transform="rotate(-90 34 89.6)">8</text>
<text x="42.5" y="84.8">3</text>
<text x="85" y="84.8">10</text>
<text x="85" y="87.4">11</text>
<text x="85" y="89.9">12</text>
<text x="113" y="84.8">21</text>
<text x="113" y="87.4">20</text>
<text x="113" y="89.9">19</text>
<text x="85" y="92.5">13</text>
<text x="85" y="95">14</text>
<text x="113" y="92.5">18</text>
<text x="113" y="95">17</text>
<text x="85" y="97.5">15</text>
<text x="113" y="97.5">16</text>
<text x="41.7" y="148" transform="rotate(-90 41.7 148)">3</text>
<text x="67.1" y="148" transform="rotate(-90 67.1 148)">2</text>
<text x="34.9" y="150.9">1</text>
<text x="60.3" y="150.9">1</text>
<text x="67.1" y="155.6" transform="rotate(-90 67.1 155.6)">3</text>
<text x="121.2" y="152.1">1</text>
<text x="121.2" y="154.7">2</text>
<text x="146.6" y="152.1">8</text>
<text x="146.6" y="154.7">7</text>
<text x="121.2" y="157.2">3</text>
<text x="121.2" y="159.8">4</text>
<text x="146.6" y="157.2">6</text>
<text x="146.6" y="159.8">5</text>
<text x="134.4" y="176" transform="rotate(-90 134.4 176)">9</text>
</g>
<g font-size="1.4" fill="#a90000">
<text x="128.9" y="44.2">1</text>
<text x="128.9" y="46.7">2</text>
<text x="149.2" y="44.2">4</text>
<text x="149.2" y="46.7">5</text>
<text x="128.9" y="49.3">3</text>
<text x="149.2" y="49.3">6</text>
</g>
</svg>
